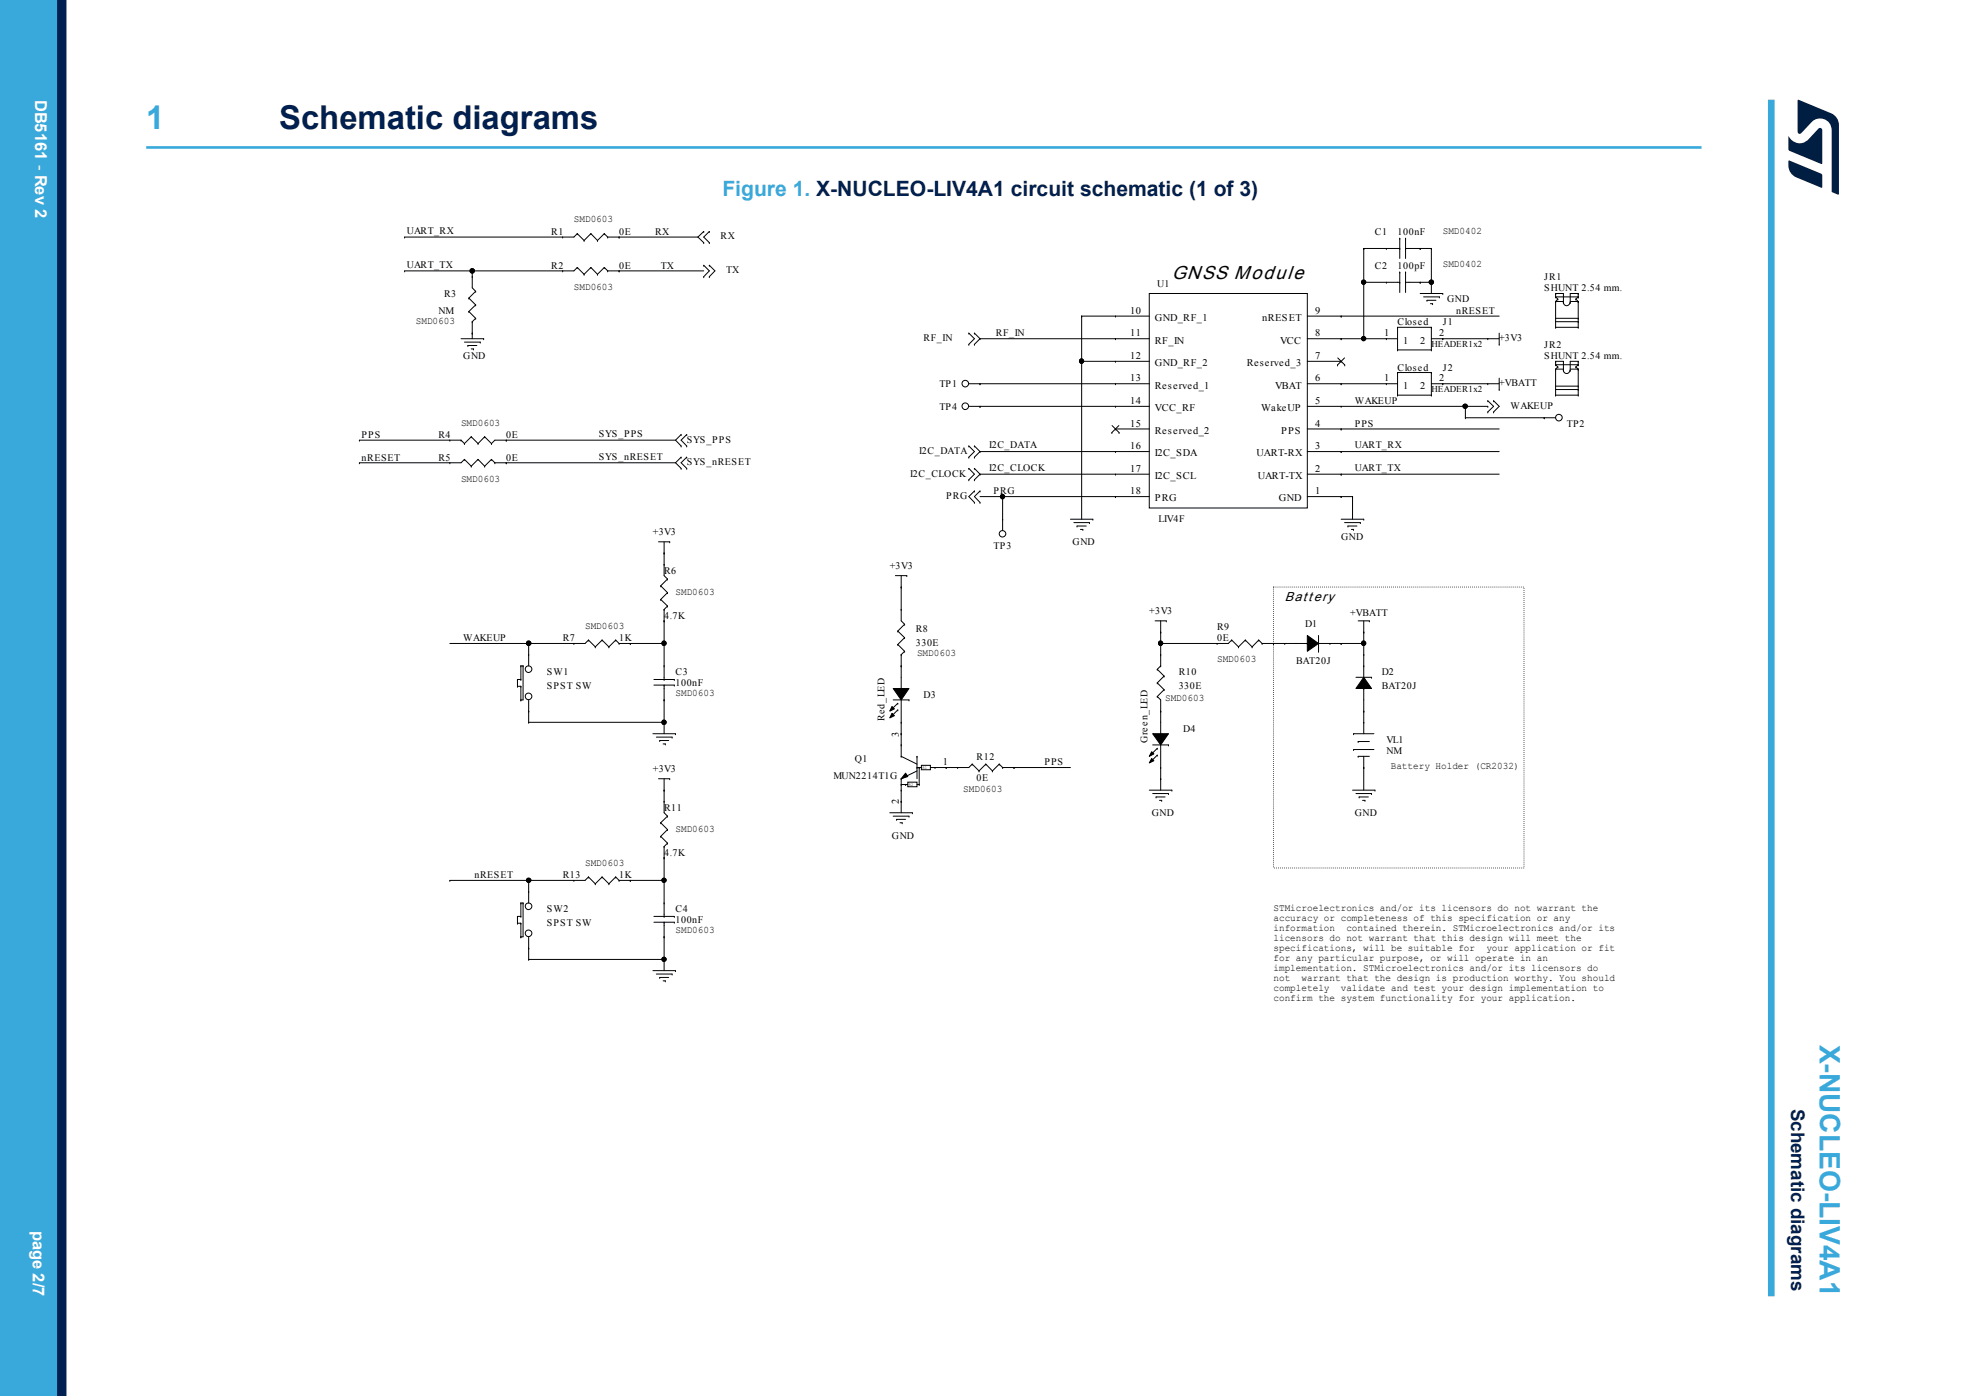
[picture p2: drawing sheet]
<svg xmlns="http://www.w3.org/2000/svg" width="297mm" height="210mm" viewBox="0 0 297 210" stroke-linecap="round" stroke-linejoin="round" font-family="sans-serif">
<path d="M22 22.2h234" fill="none" stroke="#39a9dc" stroke-width=".4"/>
<path d="M191.6 88.3h37.7v42.3h-37.7z" fill="none" stroke="#000" stroke-width=".15" stroke-dasharray="0 .3"/>
<g fill="none" stroke="#000" stroke-width=".15">
<path d="M60.9 35.7h.1M84.7 35.7h.1M86.9 35.2h.1M86.9 35.2l1 1M86.9 35.2l-.6 .5h-25.4M87.9 36.2h.1M88.9 35.2l-1 1M88.9 35.2h.1M88.9 35.2l1 1M89.9 36.2h.1M90.9 35.2l-1 1M90.9 35.2h.1"/>
<path d="M90.9 35.2l.5 .5M91.4 35.7h.1M91.4 35.7h13.6M93.1 35.7h.1M105 35.7l.9 .8M105.9 39.9h.1M105.9 34.8h.1M105.9 36.5h.1M105.9 34.8l-.9 .9M105.9 39.9l.8 .8-.8 .9M106.7 34.8l-.8 .9 .8 .8M106.7 39.9l.9 .8-.9 .9"/>
<path d="M106.7 39.9h.1M106.7 36.5h.1M106.7 34.8h.1M205.2 37.4h.1M205.2 37.4v13.6M205.2 37.4h5.4M208.6 37.4h.1M210.6 37.4h.1M210.6 35.8h.1M210.6 35.8v3.1M211.5 35.8h.1M211.5 37.4h.1"/>
<path d="M211.5 35.8v3.1M211.5 37.4h3.9M213.7 37.4h.1M215.4 37.4h.1M215.4 37.4v6.8M60.9 40.7h.1M69.4 51h3.4M69.9 51.5h2.4M70.4 52h.1M70.4 52h1.3M70.5 44.8h.1M70.5 46.9h.1"/>
<path d="M70.5 44.8l1.1 1.1M70.5 46.9l1.1 1M70.9 52.5h.3M71.1 48.4h.1M71.1 41.6h.1M71.1 50.1h.1M71.1 40.7h.1M71.1 40.7v2.6l.5 .5M71.1 48.4v2.6M71.2 52.5h.1M71.6 43.8h.1M71.6 45.9h.1"/>
<path d="M71.6 47.9h.1M71.6 43.8l-1.1 1M71.6 45.9l-1.1 1M71.6 47.9l-.5 .5M72.3 51.5h.1M72.8 51h.1M84.7 40.7h.1M86.9 40.2h.1M86.9 40.2l1 1.1M86.9 40.2l-.6 .5h-25.4M87.9 41.3h.1M88.9 40.2l-1 1.1"/>
<path d="M88.9 40.2h.1M88.9 40.2l1 1.1M89.9 41.3h.1M90.9 40.2l-1 1.1M90.9 40.2h.1M90.9 40.2l.5 .5M91.4 40.7h.1M91.4 40.7h14.5M93.1 40.7h.1M105.9 41.6h.1M106.7 41.6h.1M145.8 50.1l.8 .9-.8 .8"/>
<path d="M145.8 50.1h.1M145.8 51.8h.1M145.8 57.7h27.1M146.6 51.8h.1M146.6 50.1h.1M146.6 50.1l.8 .9M147.4 57.7h.1M147.4 51h.1M147.4 51l-.8 .8M147.4 51h25.5M162.7 47.6h.1M162.7 54.4h.1"/>
<path d="M162.7 47.6v30.5M162.7 47.6h10.2M162.7 54.4h10.2M167.8 47.6h.1M167.8 54.4h.1M167.8 51h.1M167.8 57.7h.1M172.9 44.2h23.8v32.2h-23.8zM196.7 51h13.6M196.7 57.7h13.6M196.7 47.6h28.9M196.7 54.4h5.1"/>
<path d="M201.2 54.9h.1M201.3 53.8l1 1.1M201.8 47.6h.1M201.8 57.7h.1M201.8 54.4h.1M201.8 51h.1M202.3 53.8l-1.1 1.1M202.3 54.9h.1M205.2 42.5h.1M205.2 51h.1M205.2 42.5h5.4M208.6 57.7h.1"/>
<path d="M208.6 42.5h.1M208.6 51h.1M210.3 59.4h5.1M210.3 52.6h5.1M210.3 59.4h.1M210.3 56h.1M210.3 52.6h.1M210.3 49.2h.1M210.3 49.2h5.1M210.3 49.2v3.4M210.3 56v3.4M210.3 56h5.1"/>
<path d="M210.6 42.5h.1M210.6 40.9h.1M210.6 40.9v3.1M211.5 40.9h.1M211.5 42.5h.1M211.5 40.9v3.1M211.5 42.5h3.9M213.7 42.5h.1M213.7 44.2h3.4M214.2 44.7h2.4M214.7 45.2h.1M214.7 45.2h1.4"/>
<path d="M215.2 45.7h.3M215.4 59.4h.1M215.4 56h.1M215.4 52.6h.1M215.4 49.2h.1M215.4 42.5h.1M215.4 51h10.2M215.4 57.7h10.2M215.4 49.2v3.4M215.4 56v3.4M215.5 45.7h.1M216.6 44.7h.1"/>
<path d="M217.1 44.2h.1M217.1 57.7h.1M217.1 51h.1M223.8 57.7h.1M223.8 51h.1M225.6 58.6h.1M225.6 51.8h.1M225.6 50.1v1.7M225.6 56.9v1.7M234.1 49.2h.1M234.1 45.4h.1M234.1 44.7h.1"/>
<path d="M234.1 44.2h.1M234.1 59.4h.1M234.1 55.5h.1M234.1 54.9h.1M234.1 54.4h.1M234.1 44.7h3.4M234.1 47.9h3.4M234.1 48.4h3.4M234.1 45.4h1.1M234.1 44.2v.5M234.1 45.4v3.8M234.1 54.4v.5"/>
<path d="M234.1 55.5v3.9M234.1 58.1h3.4M234.1 58.6h3.4M234.1 54.9h3.4M234.1 55.5h1.1M234.1 49.2h3.4M234.1 59.4h3.4M234.1 44.7l.3 .3M234.1 54.9l.3 .3M234.1 44.2h1.1v1.3M234.1 54.4h1.1v1.3M234.4 45l-.3 .4"/>
<path d="M234.4 55.2l-.3 .3M234.4 45h.1M234.4 55.2h.1M235.2 45.4h.1M235.2 45.5h.1M235.2 45.5a.5 .5 0 0 0 .5 .5 .5 .5 0 0 0 .5-.5M235.2 55.5h.1M235.2 55.7h.1M235.2 55.7a.5 .5 0 0 0 .5 .5 .5 .5 0 0 0 .5-.5M236.2 45.5h.1M236.2 55.7h.1M236.2 45.4h1.3"/>
<path d="M236.2 55.5h1.3M237.1 45h.1M237.1 55.2h.1M237.1 45l.4 .4M237.1 55.2l.4 .3M237.5 44.2h-1.3v1.3M237.5 54.4h-1.3v1.3M237.5 47.9h.1M237.5 48.4h.1M237.5 44.7h.1M237.5 45.4h.1M237.5 49.2h.1"/>
<path d="M237.5 44.2h.1M237.5 58.1h.1M237.5 58.6h.1M237.5 54.9h.1M237.5 55.5h.1M237.5 59.4h.1M237.5 54.4h.1M237.5 44.2v.5M237.5 45.4v3.8M237.5 54.4v.5M237.5 55.5v3.9M237.5 44.7l-.4 .3"/>
<path d="M237.5 54.9l-.4 .3M54.1 66.2h15.3M54.1 69.6h.1M54.1 66.2h.1M67.7 66.2h.1M67.7 69.6h.1M69.4 66.2l.5 .5M69.4 66.2h.1M69.9 66.7h.1M69.9 69.1h.1M69.9 69.1l1 1M69.9 69.1l-.5 .5h-15.3"/>
<path d="M70.9 65.7h.1M70.9 70.1h.1M70.9 65.7l-1 1M70.9 65.7l1 1M71.9 69.1l-1 1M71.9 66.7h.1M71.9 69.1h.1M71.9 69.1l1 1M72.9 65.7l1 1M72.9 65.7h.1M72.9 70.1h.1M72.9 65.7l-1 1"/>
<path d="M73.9 66.7h.1M73.9 69.1h.1M73.9 69.1l.6 .5M73.9 69.1l-1 1M74.5 69.6h.1M74.5 69.6h27.1M76.2 66.2h.1M76.2 69.6h.1M101.6 69.6l.9 .9M101.6 66.2l.9 .9M101.6 66.2h-27.1l-.6 .5M102.5 68.8h.1"/>
<path d="M102.5 70.5h.1M102.5 65.4h.1M102.5 67.1h.1M102.5 68.8l-.9 .8M102.5 65.4l-.9 .8M103.3 68.8l-.8 .8 .8 .9M103.3 65.4l-.8 .8 .8 .9M103.3 70.5h.1M103.3 68.8h.1M103.3 67.1h.1M103.3 65.4h.1M145.8 67.1l.8 .8-.8 .9"/>
<path d="M145.8 70.5l.8 .8-.8 .9M145.8 67.1h.1M145.8 68.8h.1M145.8 70.5h.1M145.8 72.2h.1M145.8 61.1h27.1M146.6 73.9h.1M146.6 75.6h.1M146.6 68.8h.1M146.6 67.1h.1M146.6 72.2h.1M146.6 70.5h.1"/>
<path d="M146.6 67.1l.8 .8M146.6 70.5l.8 .8M146.6 73.9l-.8 .8 .8 .9M147.4 73.9l-.8 .8 .8 .9M147.4 73.9h.1M147.4 75.6h.1M147.4 61.1h.1M147.4 67.9h.1M147.4 71.3h.1M147.4 67.9l-.8 .9M147.4 71.3l-.8 .9M147.4 74.7h25.5"/>
<path d="M147.4 71.3h25.5M147.4 67.9h25.5M150.9 78.1h.1M150.9 74.7h.1M150.9 74.7v5.1M161.1 78.1h3.3M161.6 78.6h2.3M162 79.1h1.4M162 79.1h.1M162.6 79.6h.3M162.9 79.6h.1M163.9 78.6h.1"/>
<path d="M164.4 78.1h.1M167.3 65.1h.1M167.3 64l1.1 1.1M167.8 64.5h5.1M167.8 61.1h.1M167.8 64.5h.1M167.8 67.9h.1M167.8 71.3h.1M167.8 74.7h.1M168.3 64l-1 1.1M168.4 65.1h.1M196.7 74.7h6.8"/>
<path d="M196.7 71.3h28.9M196.7 67.9h28.9M196.7 64.5h28.9M196.7 61.1h27.1M201.8 74.7h.1M201.8 71.3h.1M201.8 67.9h.1M201.8 64.5h.1M201.8 61.1h.1M201.8 78.1h3.4M202.3 78.6h2.4M202.8 79.1h.1"/>
<path d="M202.8 79.1h1.4M203.3 79.6h.3M203.5 74.7h.1M203.5 74.7v3.4M203.6 79.6h.1M204.7 78.6h.1M205.2 78.1h.1M220.5 61.1h.1M220.5 62.8h.1M220.5 62.8h13.6M220.5 61.1v1.7M223.8 60.3l.9 .8-.9 .9"/>
<path d="M223.8 62h.1M223.8 60.3h.1M223.8 61.1h.1M224.7 62h.1M224.7 60.3h.1M224.7 60.3l.9 .8-.9 .9M232.3 62.8h.1M79.5 98.5h.1M79.5 96.8h.1M79.5 96.8v3.4M86.3 96.8h.1M88.5 96.3l-.5 .5h-20.3"/>
<path d="M88.5 96.3h.1M88.5 96.3l1.1 1M89.6 97.3h.1M90.6 96.3l-1 1M90.6 96.3h.1M90.6 96.3l1 1M91.6 97.3h.1M92.6 96.3h.1M92.6 96.3l.5 .5M92.6 96.3l-1 1M93.1 96.8h.1M93.1 96.8h6.8"/>
<path d="M94.8 96.8h.1M99.1 81.5h1.7M99.4 88.1h.1M99.4 90.2h.1M99.4 88.1l1 1.1M99.4 90.2l1 1M99.9 83.2h.1M99.9 91.7h.1M99.9 84.9h.1M99.9 93.4h.1M99.9 96.8h.1M99.9 81.5v5.1l.5 .5"/>
<path d="M99.9 91.7v10.5M100.4 87.1h.1M100.4 89.2h.1M100.4 91.2h.1M100.4 87.1l-1 1M100.4 89.2l-1 1M100.4 91.2l-.5 .5M100.8 81.5h.1M134.7 86.6h1.7M135.1 94.9h.1M135.1 96.9h.1M135.1 94.9l1 1"/>
<path d="M135.1 96.9l1 1.1M135.6 88.3h.1M135.6 98.5h.1M135.6 91.7h.1M135.6 86.6v6.8l.5 .5M135.6 98.5v5.1M136.1 93.9h.1M136.1 95.9h.1M136.1 98h.1M136.1 93.9l-1 1M136.1 95.9l-1 1M136.1 98l-.5 .5"/>
<path d="M136.4 86.6h.1M173.8 93.4h1.7M174.6 95.1h.1M174.6 98.5h.1M174.6 96.8h.1M174.6 93.4v6.8M175.5 93.4h.1M183.1 96.8h.1M185.3 96.3h.1M185.3 96.3l1 1M185.3 96.3l-.5 .5h-10.2M186.3 97.3h.1"/>
<path d="M187.4 96.3l-1.1 1M187.4 96.3h.1M187.4 96.3l1 1M188.4 97.3h.1M189.4 96.3h.1M189.4 96.3l.5 .5M189.4 96.3l-1 1M189.9 96.8h.1M189.9 96.8h6.8M191.6 96.8h.1M193.3 96.8h.1M196.7 95.6l1.7 1.2-1.7 1.2z"/>
<path d="M196.7 96.8h.1M198.4 98h.1M198.4 95.6v2.4M198.4 96.8h6.8M200.1 96.8h.1M201.8 96.8h.1M204.3 93.4h1.7M205.2 95.1h.1M205.2 98.5h.1M205.2 96.8h.1M205.2 93.4v8.5M206 93.4h.1"/>
<path d="M77.9 102.2h.5M77.9 102.2h.1M77.9 103.2h.1M77.9 102.2v1M77.9 103.2h.5M78.4 100.2h.1M78.4 102.2h.1M78.4 103.2h.1M78.4 105.3h.1M78.4 100.2v2M78.4 103.2v2.1M78.4 100.2h.3"/>
<path d="M78.7 100.2h.1M78.7 100.2v5.1h-.3M79.5 107h.1M79.5 108.7h.1M79.5 105.3v3.4M79.5 108.7h20.4M98.2 110.4h3.4M98.4 102.2h3.1M98.4 103.1h3.1M98.7 110.9h2.4M99.1 117.1h1.7M99.3 111.4h.1"/>
<path d="M99.3 111.4h1.3M99.8 111.9h.3M99.9 118.9h.1M99.9 102.2h.1M99.9 103.1h.1M99.9 100.2h.1M99.9 105.3h.1M99.9 108.7h.1M99.9 103.1v7.3M99.9 117.1v5.2l.5 .5M100.1 111.9h.1M100.8 117.1h.1"/>
<path d="M101.1 110.9h.1M101.5 103.1h.1M101.5 102.2h.1M101.6 110.4h.1M134.2 107.3l.4 .4-.7 .3zM134.2 106.3l.4 .3-.7 .4zM134.4 105.3h2.4M134.4 103.6h2.4l-1.2 1.7zM135.1 105.8h.1M135.1 106.8h.1M135.1 105.8l-1 1M135.1 106.8l-1 1"/>
<path d="M135.6 113.8l2.4 1.1M135.6 113.8h.1M135.6 117.1h.1M135.6 118.9h.1M135.6 112.1h.1M135.6 118h.1M135.6 110.4h.1M135.6 100.2h.1M135.6 103.6h.1M135.6 108.7h.1M135.6 105.3v8.5M135.6 117.1v5.2"/>
<path d="M135.6 118h1M136.3 116.3l.3 .5-1 .3zM136.3 118h.1M136.6 117.7h1.4v.7h-1.4zM136.8 105.3h.1M138 113.8h.1M138 115.5h.1M138 113.8v3.3M138 118h.3M138 116l-2.4 1.1M138 115.5h.6M138.3 118h.1"/>
<path d="M138.3 115.5h.1M138.3 115.5v2.5M138.6 115.1h1.4v.7h-1.4zM140.7 115.5h.1M142.4 115.5h.1M144.1 115.5h.1M146.3 114.9l-.5 .6h-5.8M146.3 114.9h.1M146.3 114.9l1 1.1M147.3 116h.1M148.3 114.9l-1 1.1M148.3 114.9h.1"/>
<path d="M148.3 114.9l1 1.1M149.3 116h.1M150.3 114.9h.1M150.3 114.9l.6 .6M150.3 114.9l-1 1.1M150.9 115.5h.1M150.9 115.5h10.2M152.6 115.5h.1M172.9 118.9h3.4M173.3 114.1l.3 .3-.7 .4zM173.3 113.1l.3 .3-.7 .4zM173.4 119.4h2.4"/>
<path d="M173.4 112.1h2.4M173.4 110.4h2.4l-1.2 1.7zM173.9 119.9h.1M173.9 119.9h1.4M174.1 112.6l-1 1M174.1 113.6l-1 1M174.1 104.8h.1M174.1 102.7h.1M174.1 100.7h.1M174.1 112.6h.1M174.1 113.6h.1M174.1 104.8l.5 .5v5.1"/>
<path d="M174.1 102.7l1 1.1M174.1 100.7l1 1M174.6 100.2l-.5 .5M174.6 100.2h.1M174.6 107h.1M174.6 110.4h.1M174.6 115.5h.1M174.6 117.1h.1M174.6 112.1v6.8M175.1 103.8l-1 1M175.1 101.7l-1 1M175.1 103.8h.1"/>
<path d="M175.1 101.7h.1M175.8 119.4h.1M175.8 112.1h.1M176.3 118.9h.1M203.5 118.9h3.4M203.6 110.4h3.1M203.6 112.8h3.1M203.6 110.4h.1M203.6 112.8h.1M204 119.4h2.4M204 101.9h2.4M204.3 113.8h1.7"/>
<path d="M204.3 111.5h1.7M204.3 113.8h.1M204.3 111.5h.1M204.5 119.9h1.4M204.5 119.9h.1M205.2 101.9l1.2 1.7h-2.4zM205.2 108.7h.1M205.2 115.5h.1M205.2 103.6h.1M205.2 100.2h.1M205.2 107h.1M205.2 103.6v6.8"/>
<path d="M205.2 113.8v5.1M206.4 119.4h.1M206.4 101.9h.1M206.9 118.9h.1M67.7 132.4h.1M77.9 137.9h.5M77.9 137.9h.1M77.9 138.9h.1M77.9 137.9v1M77.9 138.9h.5M78.4 135.8h.1M78.4 137.9h.1"/>
<path d="M78.4 138.9h.1M78.4 135.8v2.1M78.4 138.9v2M78.4 135.8h.3M78.7 135.8h.1M78.7 135.8v5.1h-.3M79.5 134.1h.1M79.5 132.4h.1M79.5 132.4v3.4M86.3 132.4h.1M88.5 131.9l-.5 .5h-20.3M88.5 131.9h.1"/>
<path d="M88.5 131.9l1.1 1M89.6 132.9h.1M90.6 131.9l-1 1M90.6 131.9h.1M90.6 131.9l1 1M91.6 132.9h.1M92.6 131.9h.1M92.6 131.9l.5 .5M92.6 131.9l-1 1M93.1 132.4h.1M93.1 132.4h6.8M94.8 132.4h.1"/>
<path d="M98.4 137.9h3.1M98.4 138.7h3.1M99.4 123.8h.1M99.4 125.8h.1M99.4 123.8l1 1M99.4 125.8l1 1M99.9 137.9h.1M99.9 138.7h.1M99.9 135.8h.1M99.9 127.4h.1M99.9 120.5h.1M99.9 129h.1"/>
<path d="M99.9 132.4h.1M99.9 127.4v10.5M99.9 138.7v7.3M100.4 122.8h.1M100.4 124.8h.1M100.4 126.8h.1M100.4 122.8l-1 1M100.4 124.8l-1 1M100.4 126.8l-.5 .6M101.5 138.7h.1M101.5 137.9h.1M133.9 122.3h3.4"/>
<path d="M134.4 122.8h2.4M134.9 123.3h.1M134.9 123.3h1.4M135.4 123.8h.3M135.6 120.5h.1M135.7 123.8h.1M136.8 122.8h.1M137.3 122.3h.1M174.5 120.4h.3M174.8 120.4h.1M205 120.4h.4M205.4 120.4h.1"/>
<path d="M78.4 140.9h.1M79.5 142.6h.1M79.5 144.3h.1M79.5 140.9v3.4M79.5 144.3h20.4M98.2 146h3.4M98.7 146.5h2.4M99.3 147h.1M99.3 147h1.3M99.8 147.5h.3M99.9 140.9h.1M99.9 144.3h.1"/>
<path d="M100.1 147.5h.1M101.1 146.5h.1M101.6 146h.1"/>
<circle cx="71" cy="40.7" r=".34"/>
<circle cx="145.2" cy="57.7" r=".5"/>
<circle cx="162.7" cy="54.3" r=".33"/>
<circle cx="205.2" cy="50.9" r=".32"/>
<circle cx="205.2" cy="42.4" r=".32"/>
<circle cx="215.4" cy="42.4" r=".33"/>
<circle cx="145.2" cy="61.1" r=".5"/>
<circle cx="150.8" cy="74.7" r=".33"/>
<circle cx="220.4" cy="61.1" r=".33"/>
<circle cx="234.5" cy="62.8" r=".5"/>
<circle cx="79.5" cy="96.8" r=".34"/>
<circle cx="99.9" cy="96.8" r=".33"/>
<circle cx="150.8" cy="80.3" r=".49"/>
<circle cx="174.6" cy="96.8" r=".33"/>
<circle cx="205.2" cy="96.8" r=".33"/>
<circle cx="79.5" cy="104.8" r=".5"/>
<circle cx="79.5" cy="100.7" r=".5"/>
<circle cx="99.9" cy="108.7" r=".33"/>
<circle cx="79.5" cy="136.3" r=".5"/>
<circle cx="79.5" cy="132.4" r=".33"/>
<circle cx="99.9" cy="132.4" r=".32"/>
<circle cx="79.5" cy="140.4" r=".5"/>
<circle cx="99.9" cy="144.3" r=".32"/>
</g>
<g fill="#000">
<path d="M136.3 116.3l.3 .5-1 .3z"/>
<path d="M196.7 95.6l1.7 1.2-1.7 1.2z" fill-rule="evenodd"/>
<path d="M134.2 107.3l.4 .4-.7 .3z" fill-rule="evenodd"/>
<path d="M134.2 106.3l.4 .3-.7 .4z" fill-rule="evenodd"/>
<path d="M134.4 103.6h2.4l-1.2 1.7z" fill-rule="evenodd"/>
<path d="M173.3 114.1l.3 .3-.7 .4z" fill-rule="evenodd"/>
<path d="M173.3 113.1l.3 .3-.7 .4z" fill-rule="evenodd"/>
<path d="M173.4 110.4h2.4l-1.2 1.7z" fill-rule="evenodd"/>
<path d="M205.2 101.9l1.2 1.7h-2.4z" fill-rule="evenodd"/>
<circle cx="71" cy="40.7" r=".34"/>
<circle cx="162.7" cy="54.3" r=".33"/>
<circle cx="205.2" cy="50.9" r=".32"/>
<circle cx="205.2" cy="42.4" r=".32"/>
<circle cx="215.4" cy="42.4" r=".33"/>
<circle cx="150.8" cy="74.7" r=".33"/>
<circle cx="220.4" cy="61.1" r=".33"/>
<circle cx="79.5" cy="96.8" r=".34"/>
<circle cx="99.9" cy="96.8" r=".33"/>
<circle cx="174.6" cy="96.8" r=".33"/>
<circle cx="205.2" cy="96.8" r=".33"/>
<circle cx="99.9" cy="108.7" r=".33"/>
<circle cx="79.5" cy="132.4" r=".33"/>
<circle cx="99.9" cy="132.4" r=".32"/>
<circle cx="99.9" cy="144.3" r=".32"/>
</g>
<path d="M266.5 15v180" fill="none" stroke="#39a9dc" stroke-width="1"/>
<g fill="#39a9dc">
<path d="M0 0h8.6v210h-8.6z" fill-rule="evenodd"/>
<path d="M0 0h7.5v210h-7.5z" fill-rule="evenodd"/>
</g>
<path d="M9.3 0v210" fill="none" stroke="#002052" stroke-width="1.4"/>
<g fill="#001e41">
<path d="M270.5 15l5 2.1a1.91 1.91 0 0 1 1.2 1.7v10.4l-.1 .1-1-.5v-9.2a1.74 1.74 0 0 0-1-1.6 1.74 1.74 0 0 0-2 .3l-1.6 1.7-.2 .1-.3-.1z"/>
<path d="M269.1 24.2l4.9 1.9 .2 .3v1.7l-.2 .1-3.8-1.5a1.92 1.92 0 0 1-1.1-1.8z"/>
<path d="M269.1 20.5a1.85 1.85 0 0 0 2.9 .5l1.6-1.6 .2-.2 .3 .2v5.3l-5-2.1z"/>
</g>
<text font-size="4.9" fill="#39a9dc" x="22" y="19.4">1</text>
<text font-size="4.9" fill="#002052" x="42" y="19.4">Schematic diagrams</text>
<text font-size="4.2" fill="#39a9dc" x="273.8" y="157.1" transform="rotate(90 273.8 157.1)">X-NUCLEO-LIV4A1</text>
<text font-size="3.2" fill="#39a9dc" x="108.7" y="29.5">Figure 1. X-NUCLEO-LIV4A1 circuit schematic (1 of 3)</text>
<text font-size="2.9" x="176.3" y="42">GNSS Module</text>
<text font-size="2.8" fill="#002052" x="269.5" y="166.8" transform="rotate(90 269.5 166.8)">Schematic diagrams</text>
<g font-size="2.5" fill="#fff">
<text x="5.3" y="15" transform="rotate(90 5.3 15)">DB5161 - Rev 2</text>
<text x="5" y="185.1" transform="rotate(90 5 185.1)">page 2/7</text>
</g>
<text font-size="2" x="193.3" y="90.4">Battery</text>
<g font-size="1.5">
<text x="61.2" y="35.2">UART_RX</text>
<text x="82.9" y="35.4">R1</text>
<text x="86.3" y="33.4">SMD0603</text>
<text x="93.1" y="35.4">0E</text>
<text x="98.6" y="35.3">RX</text>
<text x="206.9" y="35.4">C1</text>
<text x="210.3" y="35.4">100nF</text>
<text x="217.1" y="35.2">SMD0402</text>
<text x="61.2" y="40.3">UART_TX</text>
<text x="82.9" y="40.4">R2</text>
<text x="93.1" y="40.4">0E</text>
<text x="99.4" y="40.4">TX</text>
<text x="108.4" y="36">RX</text>
<text x="109.3" y="41.1">TX</text>
<text x="206.9" y="40.4">C2</text>
<text x="210.3" y="40.4">100pF</text>
<text x="217.1" y="40.2">SMD0402</text>
<text x="66" y="47.3">NM</text>
<text x="66.8" y="44.7">R3</text>
<text x="86.3" y="43.6">SMD0603</text>
<text x="170.1" y="47.2">10</text>
<text x="174.1" y="43.2">U1</text>
<text x="197.9" y="47.2">9</text>
<text x="217.7" y="45.4">GND</text>
<text x="219.1" y="47.2">nRESET</text>
<text x="232.3" y="42.1">JR1</text>
<text x="232.3" y="43.8">SHUNT 2.54 mm.</text>
<text x="62.6" y="48.7">SMD0603</text>
<text x="139" y="51.3">RF_IN</text>
<text x="149.8" y="50.5">RF_IN</text>
<text x="170.1" y="54">12</text>
<text x="170.1" y="50.6">11</text>
<text x="173.8" y="48.3">GND_RF_1</text>
<text x="173.8" y="51.7">RF_IN</text>
<text x="189.9" y="48.3">nRESET</text>
<text x="192.6" y="51.7">VCC</text>
<text x="197.9" y="54">7</text>
<text x="197.9" y="50.6">8</text>
<text x="208.3" y="50.6">1</text>
<text x="210.3" y="48.9">Closed</text>
<text x="211.1" y="51.7">1</text>
<text x="213.7" y="51.7">2</text>
<text x="216.5" y="50.6">2</text>
<text x="217.1" y="48.9">J1</text>
<text x="225.6" y="51.3">+3V3</text>
<text x="232.3" y="52.3">JR2</text>
<text x="69.7" y="54">GND</text>
<text x="141.3" y="58.3">TP1</text>
<text x="170.1" y="57.4">13</text>
<text x="173.8" y="55.1">GND_RF_2</text>
<text x="173.8" y="58.4">Reserved_1</text>
<text x="187.6" y="55.1">Reserved_3</text>
<text x="191.8" y="58.4">VBAT</text>
<text x="197.9" y="57.4">6</text>
<text x="208.3" y="57.4">1</text>
<text x="210.3" y="55.7">Closed</text>
<text x="211.1" y="58.4">1</text>
<text x="213.7" y="58.4">2</text>
<text x="216.5" y="57.4">2</text>
<text x="217.1" y="55.7">J2</text>
<text x="225.6" y="58.1">+VBATT</text>
<text x="232.3" y="54">SHUNT 2.54 mm.</text>
<text x="54.4" y="65.9">PPS</text>
<text x="66" y="65.9">R4</text>
<text x="69.4" y="64">SMD0603</text>
<text x="76.2" y="65.9">0E</text>
<text x="90.1" y="65.7">SYS_PPS</text>
<text x="141.3" y="61.7">TP4</text>
<text x="170.1" y="60.8">14</text>
<text x="170.1" y="64.2">15</text>
<text x="173.8" y="61.9">VCC_RF</text>
<text x="173.8" y="65.3">Reserved_2</text>
<text x="189.8" y="61.9">WakeUP</text>
<text x="192.8" y="65.3">PPS</text>
<text x="197.9" y="64.2">4</text>
<text x="197.9" y="60.8">5</text>
<text x="203.8" y="60.8">WAKEUP</text>
<text x="203.8" y="64.2">PPS</text>
<text x="227.2" y="61.5">WAKEUP</text>
<text x="235.7" y="64.2">TP2</text>
<text x="54.4" y="69.3">nRESET</text>
<text x="66" y="69.3">R5</text>
<text x="76.2" y="69.3">0E</text>
<text x="90.1" y="69.1">SYS_nRESET</text>
<text x="103.3" y="70">SYS_nRESET</text>
<text x="103.3" y="66.6">SYS_PPS</text>
<text x="136.9" y="71.7">I2C_CLOCK</text>
<text x="138.3" y="68.3">I2C_DATA</text>
<text x="148.8" y="67.4">I2C_DATA</text>
<text x="148.8" y="70.9">I2C_CLOCK</text>
<text x="170.1" y="67.6">16</text>
<text x="170.1" y="71">17</text>
<text x="173.8" y="68.7">I2C_SDA</text>
<text x="189.1" y="68.7">UART-RX</text>
<text x="197.9" y="71">2</text>
<text x="197.9" y="67.6">3</text>
<text x="203.8" y="67.4">UART_RX</text>
<text x="203.8" y="70.9">UART_TX</text>
<text x="69.4" y="72.5">SMD0603</text>
<text x="142.4" y="75.1">PRG</text>
<text x="149.5" y="74.4">PRG</text>
<text x="170.1" y="74.3">18</text>
<text x="173.8" y="72.1">I2C_SCL</text>
<text x="173.8" y="75.4">PRG</text>
<text x="189.2" y="72.1">UART-TX</text>
<text x="192.4" y="75.4">GND</text>
<text x="197.9" y="74.3">1</text>
<text x="98.2" y="80.5">+3V3</text>
<text x="149.5" y="82.6">TP3</text>
<text x="161.4" y="82">GND</text>
<text x="174.3" y="78.5">LIV4F</text>
<text x="201.8" y="81.2">GND</text>
<text x="99.9" y="86.3">R6</text>
<text x="101.6" y="89.5">SMD0603</text>
<text x="133.9" y="85.6">+3V3</text>
<text x="88" y="94.6">SMD0603</text>
<text x="99.9" y="93.1">4.7K</text>
<text x="137.8" y="95.1">R8</text>
<text x="172.9" y="92.4">+3V3</text>
<text x="183.1" y="94.8">R9</text>
<text x="196.4" y="94.3">D1</text>
<text x="203.1" y="92.7">+VBATT</text>
<text x="69.7" y="96.5">WAKEUP</text>
<text x="82.3" y="101.6">SW1</text>
<text x="84.7" y="96.5">R7</text>
<text x="93.1" y="96.5">1K</text>
<text x="101.6" y="101.6">C3</text>
<text x="137.8" y="97.2">330E</text>
<text x="138" y="98.6">SMD0603</text>
<text x="177.3" y="101.6">R10</text>
<text x="183.1" y="96.5">0E</text>
<text x="183.1" y="99.7">SMD0603</text>
<text x="195" y="99.9">BAT20J</text>
<text x="207.9" y="101.6">D2</text>
<text x="82.3" y="103.6">SPST SW</text>
<text x="101.6" y="103.3">100nF</text>
<text x="101.6" y="104.7">SMD0603</text>
<text x="139" y="105">D3</text>
<text x="175.3" y="105.4">SMD0603</text>
<text x="177.3" y="103.6">330E</text>
<text x="207.9" y="103.6">BAT20J</text>
<text x="133.1" y="108.5" transform="rotate(-90 133.1 108.5)">Red_LED</text>
<text x="135.2" y="110.9" transform="rotate(-90 135.2 110.9)">3</text>
<text x="172.6" y="111.7" transform="rotate(-90 172.6 111.7)">Green_LED</text>
<text x="178" y="110">D4</text>
<text x="208.6" y="111.8">VL1</text>
<text x="208.6" y="113.4">NM</text>
<text x="98.2" y="116.2">+3V3</text>
<text x="125.4" y="117.2">MUN2214T1G</text>
<text x="128.6" y="114.6">Q1</text>
<text x="141.9" y="115.1">1</text>
<text x="144.9" y="119.2">SMD0603</text>
<text x="146.9" y="114.3">R12</text>
<text x="146.9" y="117.5">0E</text>
<text x="157.1" y="115.1">PPS</text>
<text x="209.2" y="115.6">Battery Holder (CR2032)</text>
<text x="99.9" y="121.9">R11</text>
<text x="101.6" y="125.1">SMD0603</text>
<text x="135.2" y="120.9" transform="rotate(-90 135.2 120.9)">2</text>
<text x="173.3" y="122.8">GND</text>
<text x="203.8" y="122.8">GND</text>
<text x="88" y="130.2">SMD0603</text>
<text x="99.9" y="128.7">4.7K</text>
<text x="134.2" y="126.2">GND</text>
<text x="71.4" y="132.1">nRESET</text>
<text x="82.3" y="137.2">SW2</text>
<text x="84.7" y="132.1">R13</text>
<text x="93.1" y="132.1">1K</text>
<text x="101.6" y="137.2">C4</text>
<text x="191.6" y="137">STMicroelectronics and/or its licensors do not warrant the</text>
<text x="82.3" y="139.2">SPST SW</text>
<text x="101.6" y="138.9">100nF</text>
<text x="101.6" y="140.4">SMD0603</text>
<text x="191.6" y="138.5">accuracy or completeness of this specification or any</text>
<text x="191.6" y="140">information</text>
<text x="191.6" y="141.5">licensors do not warrant that this design will meet the</text>
<text x="191.6" y="143">specifications, will be suitable for</text>
<text x="202.6" y="140">contained therein. STMicroelectronics and/or its</text>
<text x="223.6" y="143">your application or fit</text>
<text x="191.6" y="144.5">for any particular purpose, or will operate in an</text>
<text x="191.6" y="146">implementation. STMicroelectronics and/or its licensors do</text>
<text x="191.6" y="147.5">not</text>
<text x="191.6" y="149.1">completely</text>
<text x="195.8" y="147.5">warrant that the design is production worthy. You should</text>
<text x="201.7" y="149.1">validate and test your design implementation to</text>
<text x="191.6" y="150.6">confirm the system functionality for your application.</text>
</g>
<g font-size="1.4">
<text x="215.4" y="52.2">HEADER1x2</text>
<text x="215.4" y="58.9">HEADER1x2</text>
</g>
<g font-size=".7">
<text x="136.8" y="118.2">R2</text>
<text x="138.8" y="115.7">R1</text>
</g>
</svg>
